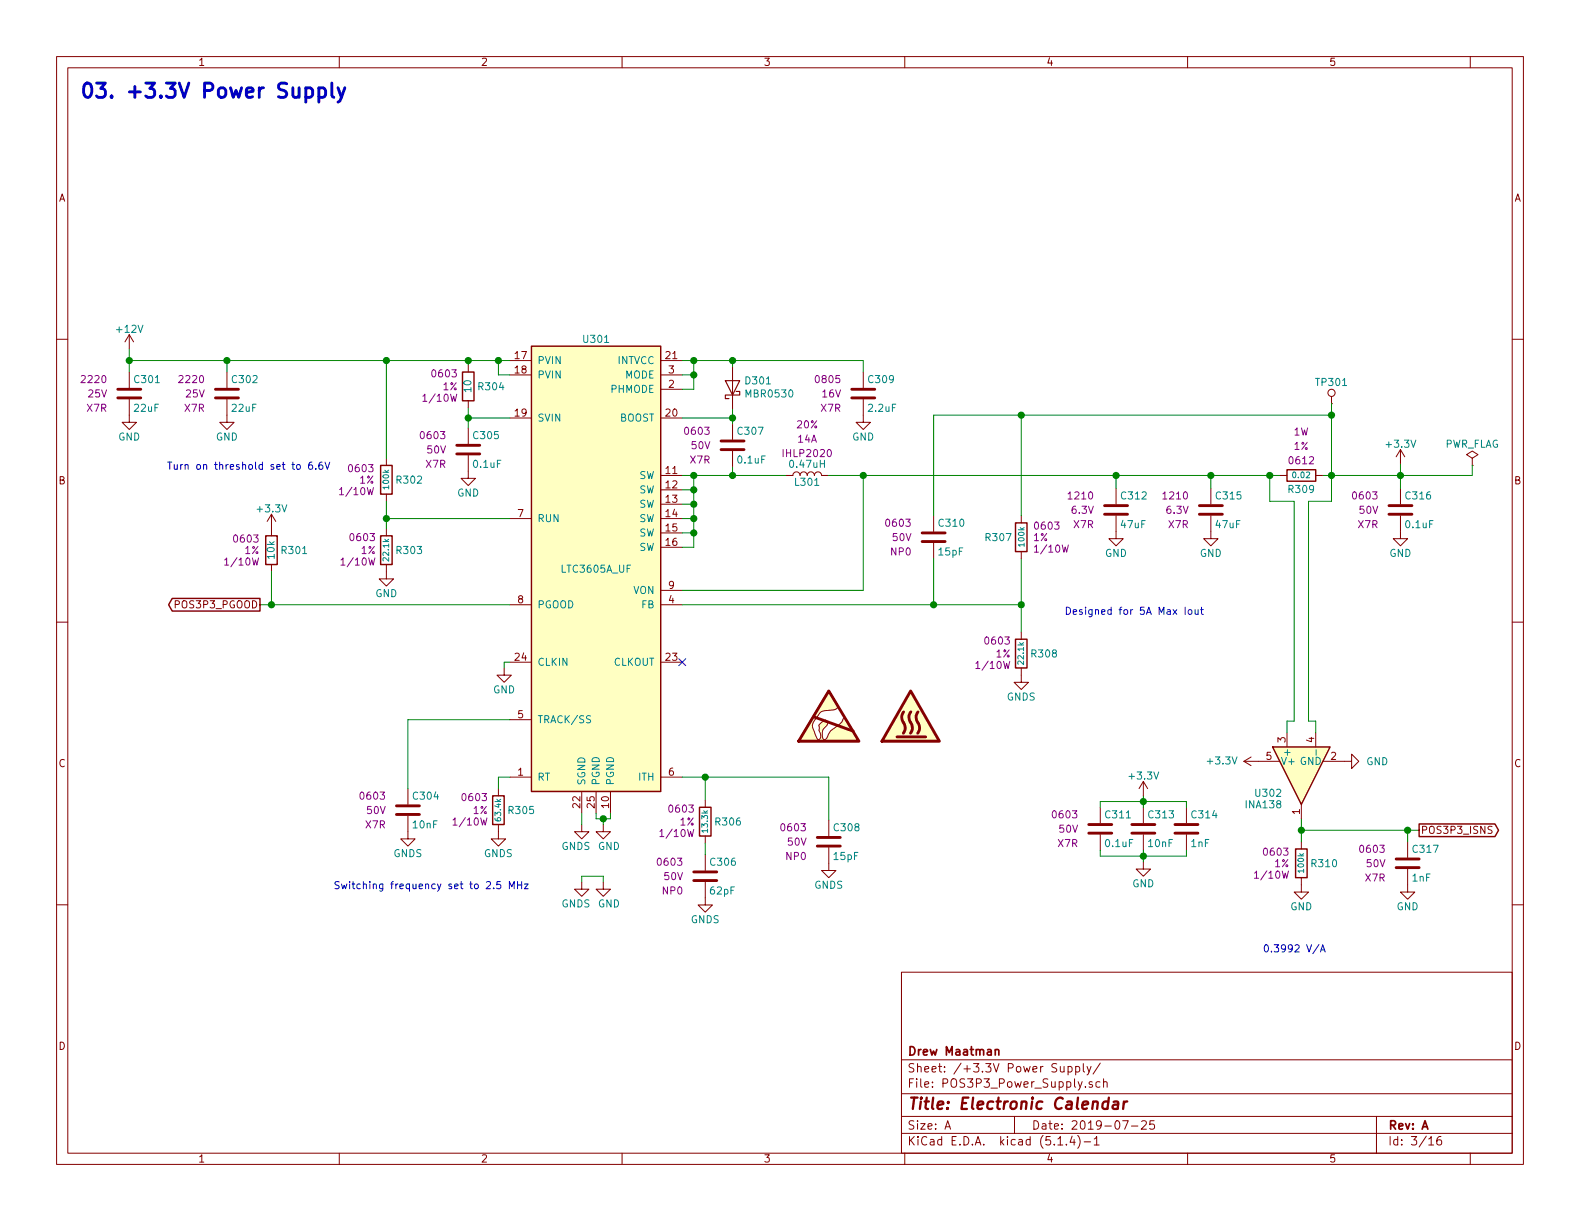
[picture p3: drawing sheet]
<svg xmlns="http://www.w3.org/2000/svg" width="279mm" height="216mm" viewBox="0 0 279 216" stroke-linecap="round" stroke-linejoin="round" font-family="sans-serif">
<g fill="none" stroke="#840000" stroke-width=".18">
<path d="M10 10h259.4v195.9h-259.4zM12 12h255.4v191.9h-255.4zM60 10v2M110 10v2M160 10v2M210 10v2M260 10v2M10 60h2M22.9 59.2l-.8 1.3M22.9 59.2v2.5M22.9 59.2l.7 1.3M267.4 60h2"/>
<path d="M22.9 70.6v4.1h1.2l-1.2 1.2-1.3-1.2h1.3M22.9 65.8v2.8M40.1 70.6v4.1h1.3l-1.3 1.2-1.2-1.2h1.2M40.1 65.8v2.8M82.8 64.5v1.3M82.8 70.9v1.2M82.8 75.7v2.8M90.2 63.8h3.8M90.2 66.3h3.8M90.2 73.9h3.8M116.8 63.8h3.8M116.8 66.3h3.8"/>
<path d="M116.8 73.9h3.8M116.8 68.8h3.8M129.5 64.8v7.6M129.5 74.9v2.8M129.5 79.8v2.8M152.7 70.6v4.1h1.2l-1.2 1.2-1.3-1.2h1.3M152.7 65.8v2.8M235.5 71.4h.1M235.5 70.1v1.3M247.6 79.5l-.7 1.3M247.6 79.5v2.5M247.6 79.5l.8 1.3"/>
<path d="M48 90.9v3.8M48 99.8v1.3M48 90.9l-.8 1.3M48 90.9l.8 1.3M68.3 99.8v2.6h1.3l-1.3 1.2-1.2-1.2h1.2M68.3 81v1.3M68.3 87.4v1.2M68.3 93.5v1.2M82.8 80.5v4.1h1.3l-1.3 1.3-1.3-1.3h1.3M90.2 91.7h3.8M116.8 84.1h3.8M116.8 86.6h3.8"/>
<path d="M116.8 89.2h3.8M116.8 91.7h3.8M116.8 94.2h3.8M116.8 96.8h3.8M138.9 84.1h1.3a.63 .63 0 0 1 .6-.7 .63 .63 0 0 1 .7 .7 .63 .63 0 0 1 .6-.7 .63 .63 0 0 1 .6 .7 .63 .63 0 0 1 .7-.7 .63 .63 0 0 1 .6 .7 .63 .63 0 0 1 .7-.7 .63 .63 0 0 1 .6 .7h1.3M165.1 91.2v2.8M165.1 96v2.8M180.6 91.2v1.3M180.6 97.5v1.3M197.4 91.2v4.1h1.2l-1.2 1.2-1.3-1.2h1.3M197.4 86.4v2.8M214.1 91.2v4.1h1.3l-1.3 1.2-1.2-1.2h1.2"/>
<path d="M214.1 86.4v2.8M226.3 84.1h1.3M232.7 84.1h1.2M247.6 91.2v4.1h1.3l-1.3 1.2-1.2-1.2h1.2M247.6 86.4v2.8M260.3 81l1.1-.6-1.1-.6-1 .6 1 .6v1.3M260.3 82.3h.1M10 110h2M89.2 118.1v1.3h1.2l-1.2 1.3-1.3-1.3h1.3M90.2 117.1h3.8M90.2 106.9h3.8M116.8 117.1h3.8"/>
<path d="M116.8 106.9h3.8M116.8 104.4h3.8M180.6 118.1v2.6h1.3l-1.3 1.2-1.3-1.2h1.3M180.6 111.8v1.2M267.4 110h2M72.1 139.4v2.8M88.1 139.4v1.3M90.2 137.4h3.8M90.2 127.3h3.8M102.9 140v3.8M105.4 140v3.8M107.9 140v3.8"/>
<path d="M116.8 137.4h3.8M146.5 122.1l1.8 2.9-.7 .5-1.4 .1a1.5 1.5 0 0 0-1.6 1l-.2 .3a1.84 1.84 0 0 0-.4 2.6l.1 .3a1.05 1.05 0 0 0 .7 1 .98 .98 0 0 0 .1-1.6v-.3a.98 .98 0 0 1 .6-1.3 .48 .48 0 0 1 .6-.2 .48 .48 0 0 1 .3 .6l-.1 .2a1.94 1.94 0 0 0-.8 2.5l.2 .1 .3-.1a5.8 5.8 0 0 1 2.5-2.7l.4-.4a.75 .75 0 0 1 .6-.7l2.4 4.2h-10.8zM202.2 138.2l-.8 1.2M202.2 138.2v2.5M202.2 138.2l.7 1.2M220 134.6l1.2 .8M220 134.6h6.3M221.2 133.9l-1.2 .7M227.6 129.5v2.6M232.7 129.5v2.6M233.9 134.6h5.1v1.3l1.3-1.3-1.3-1.2v1.2M10 160h2"/>
<path d="M72.1 144.3v4h1.3l-1.3 1.3-1.2-1.3h1.2M88.1 145.8v2.5h1.3l-1.3 1.3-1.2-1.3h1.2M102.9 156v1.2h1.2l-1.2 1.3-1.3-1.3h1.3M102.9 145.8v1.3h1.2l-1.2 1.2-1.3-1.2h1.3M106.7 156v1.2h1.2l-1.2 1.3-1.3-1.3h1.3M106.7 145.8v1.3h1.2l-1.2 1.2-1.3-1.2h1.3M124.7 156v4h1.3l-1.3 1.3-1.3-1.3h1.3M124.7 141.5v1.2M124.7 147.8v1.3M124.7 151.1v2.8M146.6 149.9v4h1.2l-1.2 1.3-1.3-1.3h1.3M146.6 145v2.8"/>
<path d="M194.6 142.7v2.8M194.6 147.6v2.8M202.2 152.4v1.3h1.3l-1.3 1.2-1.3-1.2h1.3M202.2 142.7v2.8M202.2 147.6v2.8M209.8 142.7v2.8M209.8 147.6v2.8M230.1 155.2v2.5h1.3l-1.3 1.3-1.2-1.3h1.2M230.1 142.2v2.6M230.1 148.8v1.3M248.9 153.7v4h1.3l-1.3 1.3-1.3-1.3h1.3M248.9 148.8v2.8"/>
<path d="M263.9 146.2l-.5-.1-.2 .1-.1 .3 .1 .2 .5 .1 .2 .3-.3 .3-.5-.1M267.4 160h2M159.4 171.9h108v32h-108zM159.4 197.4h108M159.4 193.4h108M159.4 187.4h108M167.1 199.7l.5-1.5 .5 1.5M167.2 199.2h.8M179.4 197.4v3M187.5 188.6v.8a.39 .39 0 0 0 .7 0M188.2 188.6v1M188.9 188.6h.4l.3 .2-.1 .6-.2 .2-.4-.1"/>
<path d="M188.9 188.6v1.5M190.2 188.6h.5l.2 .2-.1 .7h-.6M190.2 188.6v1.5M191.6 188.1v1.3l.2 .2M192.2 188.6l.4 1M192.9 188.6l-.5 1.3-.2 .2M193.1 191.3h-.3l-.2 .2 .1 .2 .4 .1v.4h-.5M194.5 191.3h-.4l-.3 .2 .1 .6 .2 .2 .4-.1M194.6 188l-1.3 1.9M195.1 191.4l.3-.1h.3l.1 1M195.1 190.8v1.5M198.5 198.2h1l-.6 1.5"/>
<path d="M200.1 199.1h1.1M201.9 198.3l.2-.1h.3l.3 .1v.3v.2l-.9 .9h.9M204.1 198.2h-.7l-.1 .7 .2-.1h.5l.2 .2-.1 .5-.2 .2-.6-.2M243.4 197.4v6.5M60 203.9v2M110 203.9v2M159.4 200.4h108M160 203.9v2M187.1 202.5h.8M188.6 202.3v.2M189.6 200.9l-.4 1.1h.9M189.9 201.5v1"/>
<path d="M190.6 200.8a1.71 1.71 0 0 1 0 2.2M191.7 201.9h1.2M193.5 201.4l.4-.4v1.5M193.5 202.5h.9M210 203.9v2M252.7 201.4l.4-.4v1.5M252.7 202.5h.8M254.8 201a.62 .62 0 0 0-.7 .6l.1 .7 .2 .2 .5-.2v-.5l-.1-.2-.4-.1-.3 .3M260 203.9v2"/>
<circle cx="235.5" cy="69.5" r=".63"/>
</g>
<path d="M196 194.8a.68 .68 0 0 0-1 .3v.8l.2 .2 .6-.1M196.1 194.1l-.3 2M196.9 194.8h.8l-.1 1.3M197.7 195.2l-.6 .1a.4 .4 0 0 0-.4 .4 .4 .4 0 0 0 .3 .4l.7-.1M198.8 194.8l-.2 1.3M199.3 194.8a.5 .5 0 0 0-.6 .3" fill="none" stroke="#840000" stroke-width=".41"/>
<path d="M176 185.7l.2-.1h.4v1M176 185.6v1" fill="none" stroke="#840000" stroke-width=".3"/>
<g fill="none" stroke="#840000" stroke-width=".25">
<path d="M81.8 65.8h2v5.1h-2zM94 61.2h22.8v78.8h-22.8zM47 94.7h2v5.1h-2zM67.3 94.7h2v5.1h-2zM67.3 82.3h2v5.1h-2zM179.6 92.5h2v5h-2zM227.6 83.1h5.1v2h-5.1zM30.5 105.8h15.5v2.3h-15.5l-.7-1.2zM179.6 113h2v5.1h-2zM225 132.1h10.2l-5.1 10.1zM87.1 140.7h2.1v5.1h-2.1zM123.7 142.7h2v5.1h-2z"/>
<path d="M229.1 150.1h2v5.1h-2zM251 145.7h13.4l.6 1.1-.6 1.1h-13.4z"/>
</g>
<g fill="none" stroke="#840000" stroke-width=".51">
<path d="M20.8 70.4h4.1M20.8 68.8h4.1M38.1 70.4h4.1M38.1 68.8h4.1M80.8 78.7h4M127.5 79.5h4.1M127.5 78h4.1M150.6 70.4h4.1M150.6 68.8h4.1M80.8 80.3h4M163.1 95.8h4M163.1 94.2h4"/>
<path d="M195.3 90.9h4.1M195.3 89.4h4.1M212.1 90.9h4.1M212.1 89.4h4.1M245.6 90.9h4.1M245.6 89.4h4.1M143.9 126.7l7 2.6M146.6 122.2l5.3 8.9h-10.7zM158.6 130.3h5.1M159.8 125.9a1.91 1.91 0 0 0 .2 2.3l.1 .7-.4 .7M161 122.2l5.1 8.9h-10.1zM161.1 125.9a1.91 1.91 0 0 0 .2 2.3v.7l-.3 .7"/>
<path d="M162.3 125.9a1.91 1.91 0 0 0 .2 2.3l.1 .7-.3 .7M70.1 144h4.1M70.1 142.5h4.1M122.7 155.7h4M122.7 154.2h4M144.5 149.6h4.1M144.5 148.1h4.1M192.5 147.3h4.1M192.5 145.8h4.1M200.2 147.3h4M200.2 145.8h4M207.8 147.3h4"/>
<path d="M207.8 145.8h4M246.9 153.4h4.1M246.9 151.9h4.1"/>
</g>
<g fill="#ffffc2" stroke="#ffffc2" stroke-width=".18">
<path d="M94 61.2h22.8v78.8h-22.8z"/>
<path d="M161 122.2l5.1 8.9h-10.1z"/>
<path d="M225 132.1h10.2l-5.1 10.1z"/>
<path d="M146.5 122.1l1.8 2.9-.7 .5-1.4 .1a1.5 1.5 0 0 0-1.6 1l-.2 .3a1.84 1.84 0 0 0-.4 2.6l.1 .3a1.05 1.05 0 0 0 .7 1 .98 .98 0 0 0 .1-1.6v-.3a.98 .98 0 0 1 .6-1.3 .48 .48 0 0 1 .6-.2 .48 .48 0 0 1 .3 .6l-.1 .2a1.94 1.94 0 0 0-.8 2.5l.2 .1 .3-.1a5.8 5.8 0 0 1 2.5-2.7l.4-.4a.75 .75 0 0 1 .6-.7l2.4 4.2h-10.8z"/>
</g>
<path d="M104.4 126.6l-.4-.1-.2 .2v.3l.5 .3 .1 .3-.2 .2h-.5M232.7 132.6v1" fill="none" stroke="#008484" stroke-width=".18"/>
<path d="M128.3 67.3h2.5l-1.3 2.6zM130.2 69.2h.6v.7h-2.5v.6h.6" fill="none" stroke="#840000" stroke-width=".2"/>
<g fill="none" stroke="#008400" stroke-width=".18">
<path d="M22.9 63.8h67.3M22.9 61.7v4.1M40.1 63.8v2M68.3 63.8v17.2M82.8 73.9h7.4M82.8 63.8v.7M82.8 72.1v3.6M88.1 63.8v2.5h2.1M120.6 63.8h32.1v2M120.6 73.9h8.9M120.6 66.3h2.1M122.7 63.8v5h-2.1"/>
<path d="M129.5 63.8v1M129.5 72.4v2.5M180.6 73.4v17.8M235.5 71.4v17.2h-4.1v38.9h1.3v2M235.5 73.4h-70.4v17.8M68.3 91.7h21.9M68.3 88.6v4.9M120.6 86.6h2.1M120.6 84.1h18.3M120.6 89.2h2.1M120.6 91.7h2.1M120.6 94.2h2.1"/>
<path d="M122.7 84.1v12.7h-2.1M129.5 82.6v1.5M146.6 84.1h79.7M152.7 84.1v20.3h-32.1M165.1 98.8v8.1M180.6 98.8v13M197.4 84.1v2.3M214.1 84.1v2.3M224.5 84.1v4.5h4.4v38.9h-1.3v2M247.6 82v4.4M260.3 82.3v1.8h-26.4M46 106.9h44.2"/>
<path d="M48 101.1v5.8M90.2 117.1h-1v1M120.6 106.9h60M90.2 137.4h-2.1v2M90.2 127.3h-18.1v12.1M120.6 137.4h26v7.6M124.7 137.4v4.1M102.9 143.8v2M102.9 156v-1.1h3.8v1.1M105.4 143.8v1h2.5v-1M106.7 144.8v1M124.7 149.1v2"/>
<path d="M194.6 142.7v-1h15.2v1M194.6 150.4v1h15.2v-1M202.2 140.7v2M202.2 150.4v2M230.1 144.8v4M230.1 146.8h20.9M248.9 146.8v2"/>
</g>
<g fill="none" stroke="#0000c2" stroke-width=".18">
<path d="M52.5 82.3l.2-.2 .4 .2v.5l-.1 .1-.3 .1-.2-.1zM55.2 81.7l-.4 .1a.81 .81 0 0 0 0 1.2l.4-.1 .1-.5-.3-.2h-.2l-.2 .2M55.8 82.9v.1M57 81.7l-.4 .1a.87 .87 0 0 0 0 1.2l.4-.1v-.6l-.4-.1-.2 .2M57.5 81.7l.4 1.3 .4-1.3M209.6 107.4v1.2M210.2 107.9l.2-.1 .3 .1 .1 .5-.2 .2h-.2l-.2-.1zM211.3 107.8l.1 .8h.3l.2-.1M211.9 107.8v.8M212.3 107.8h.5M212.5 107.4v1.1l.3 .1M87.3 157v.1"/>
<path d="M88.5 155.9h-.6l-.1 .6 .5-.1 .3 .2v.3l-.3 .2-.5-.1M90.1 157.1v-1.2l.4 .9 .4-.9v1.2M91.5 155.9v1.2M91.5 156.5h.8M92.3 155.9v1.2M92.7 156.3h.7l-.7 .8h.7M233.2 167l-1 1.6M233.5 168.3l.4-1.2 .4 1.2M233.6 168h.6"/>
</g>
<path d="M54.1 15.6l.7-.1 .5 .5v.7l-.3 .4-.2 .1-.7-.1M56.4 15.6l.7-.1 .3 .1 .2 .4v.7l-.2 .4-.3 .1-.7-.1M56.4 15.5v2.6M58.7 14.7v2.1l.3 .4M59.8 15.5l.6 1.7M61 15.5l-.9 2.3-.3 .3" fill="none" stroke="#0000c2" stroke-width=".51"/>
<g fill="#008400" stroke="#008400" stroke-width=".25">
<circle cx="122.7" cy="63.8" r=".51"/>
<circle cx="165.1" cy="106.9" r=".51"/>
<circle cx="106.7" cy="144.8" r=".51"/>
<circle cx="82.8" cy="73.9" r=".51"/>
<circle cx="180.6" cy="106.9" r=".51"/>
<circle cx="202.2" cy="151.4" r=".51"/>
<circle cx="129.5" cy="84.1" r=".51"/>
<circle cx="122.7" cy="91.7" r=".51"/>
<circle cx="180.6" cy="73.4" r=".51"/>
<circle cx="122.7" cy="86.6" r=".51"/>
<circle cx="122.7" cy="89.2" r=".51"/>
<circle cx="122.7" cy="94.2" r=".51"/>
<circle cx="235.5" cy="73.4" r=".51"/>
<circle cx="129.5" cy="63.8" r=".51"/>
<circle cx="152.7" cy="84.1" r=".51"/>
<circle cx="248.9" cy="146.8" r=".51"/>
<circle cx="122.7" cy="66.3" r=".51"/>
<circle cx="48" cy="106.9" r=".51"/>
<circle cx="247.7" cy="84.1" r=".51"/>
<circle cx="124.7" cy="137.4" r=".51"/>
<circle cx="22.9" cy="63.8" r=".51"/>
<circle cx="230.1" cy="146.8" r=".51"/>
<circle cx="40.1" cy="63.8" r=".51"/>
<circle cx="224.5" cy="84.1" r=".51"/>
<circle cx="88.1" cy="63.8" r=".51"/>
<circle cx="122.7" cy="84.1" r=".51"/>
<circle cx="235.5" cy="84.1" r=".51"/>
<circle cx="68.3" cy="63.8" r=".51"/>
<circle cx="82.8" cy="63.8" r=".51"/>
<circle cx="129.5" cy="73.9" r=".51"/>
<circle cx="68.3" cy="91.7" r=".51"/>
<circle cx="202.2" cy="141.7" r=".51"/>
<circle cx="197.4" cy="84.1" r=".51"/>
<circle cx="214.1" cy="84.1" r=".51"/>
</g>
<path d="M120 116.5l1.3 1.2M121.3 116.5l-1.3 1.2" fill="none" stroke="#000084" stroke-width=".18"/>
<text font-size="3.5" fill="#0000c2" x="14" y="17.3">03. +3.3V Power Supply</text>
<text font-size="2.8" fill="#840000" x="160.4" y="196.2">Title: Electronic Calendar</text>
<g font-size="2.1" fill="#840000">
<text x="160.4" y="189.6">Sheet: /+3.3V Power Supply/</text>
<text x="160.4" y="186.6">Drew Maatman</text>
<text x="160.4" y="192.3">File: POS3P3_Power_Supply.sch</text>
<text x="160.4" y="202.5">KiCad E.D.A. kicad (5.1.4)-1</text>
<text x="160.4" y="199.7">Size: A</text>
<text x="182.4" y="199.7">Date: 2019-07-25</text>
<text x="245.4" y="199.7">Rev: A</text>
<text x="245.4" y="202.5">Id: 3/16</text>
</g>
<g font-size="1.8" fill="#840000">
<text x="35" y="11.6">1</text>
<text x="85" y="11.6">2</text>
<text x="135" y="11.6">3</text>
<text x="185" y="11.6">4</text>
<text x="235" y="11.6">5</text>
<text x="10.4" y="35.6">A</text>
<text x="267.8" y="35.6">A</text>
<text x="91.1" y="63.5">17</text>
<text x="117.8" y="63.5">21</text>
<text x="91.1" y="66">18</text>
<text x="118.3" y="68.6">2</text>
<text x="118.3" y="66">3</text>
<text x="91.1" y="73.7">19</text>
<text x="117.8" y="73.7">20</text>
<text x="117.8" y="83.8">11</text>
<text x="10.4" y="85.6">B</text>
<text x="117.8" y="86.4">12</text>
<text x="117.8" y="88.9">13</text>
<text x="267.8" y="85.6">B</text>
<text x="91.6" y="91.4">7</text>
<text x="117.8" y="91.4">14</text>
<text x="117.8" y="94">15</text>
<text x="117.8" y="96.5">16</text>
<text x="31.3" y="107.6">POS3P3_PGOOD</text>
<text x="91.6" y="106.7">8</text>
<text x="118.3" y="106.7">4</text>
<text x="118.3" y="104.1">9</text>
<text x="91.1" y="116.8">24</text>
<text x="117.8" y="116.8">23</text>
<text x="91.6" y="127">5</text>
<text x="227.3" y="131.3" transform="rotate(-90 227.3 131.3)">3</text>
<text x="232.4" y="131.3" transform="rotate(-90 232.4 131.3)">4</text>
<text x="10.4" y="135.6">C</text>
<text x="91.6" y="137.2">1</text>
<text x="118.3" y="137.2">6</text>
<text x="223.9" y="134.4">5</text>
<text x="235.4" y="134.4">2</text>
<text x="267.8" y="135.6">C</text>
<text x="102.6" y="142.8" transform="rotate(-90 102.6 142.8)">22</text>
<text x="105.2" y="142.8" transform="rotate(-90 105.2 142.8)">25</text>
<text x="107.7" y="142.8" transform="rotate(-90 107.7 142.8)">10</text>
<text x="229.9" y="144" transform="rotate(-90 229.9 144)">1</text>
<text x="251.2" y="147.4">POS3P3_ISNS</text>
<text x="10.4" y="185.6">D</text>
<text x="267.8" y="185.6">D</text>
<text x="35" y="205.5">1</text>
<text x="85" y="205.5">2</text>
<text x="135" y="205.5">3</text>
<text x="185" y="205.5">4</text>
<text x="235" y="205.5">5</text>
</g>
<g font-size="1.8" fill="#008484">
<text x="20.8" y="58.9">+12V</text>
<text x="95" y="64.4">PVIN</text>
<text x="103.3" y="60.6">U301</text>
<text x="109.2" y="64.4">INTVCC</text>
<text x="23.9" y="67.7">C301</text>
<text x="41.2" y="67.7">C302</text>
<text x="83.4" y="69.3" transform="rotate(-90 83.4 69.3)">10</text>
<text x="84.7" y="69">R304</text>
<text x="95" y="66.9">PVIN</text>
<text x="108.1" y="69.5">PHMODE</text>
<text x="110.5" y="66.9">MODE</text>
<text x="132" y="68">D301</text>
<text x="132.1" y="70.3">MBR0530</text>
<text x="153.7" y="67.7">C309</text>
<text x="232.9" y="68.2">TP301</text>
<text x="20.9" y="77.9">GND</text>
<text x="23.8" y="72.8">22uF</text>
<text x="38.2" y="77.9">GND</text>
<text x="41.1" y="72.8">22uF</text>
<text x="83.8" y="77.6">C305</text>
<text x="95" y="74.5">SVIN</text>
<text x="109.5" y="74.5">BOOST</text>
<text x="130.6" y="76.9">C307</text>
<text x="150.7" y="77.9">GND</text>
<text x="153.7" y="72.8">2.2uF</text>
<text x="83.8" y="82.7">0.1uF</text>
<text x="130.6" y="82">0.1uF</text>
<text x="139.9" y="82.7">0.47uH</text>
<text x="245.3" y="79.2">+3.3V</text>
<text x="255.4" y="79.2">PWR_FLAG</text>
<text x="70.3" y="85.5">R302</text>
<text x="80.8" y="87.8">GND</text>
<text x="113" y="84.7">SW</text>
<text x="113" y="87.2">SW</text>
<text x="113" y="89.8">SW</text>
<text x="140.7" y="85.9">L301</text>
<text x="198.4" y="88.3">C312</text>
<text x="215.2" y="88.3">C315</text>
<text x="228" y="87.2">R309</text>
<text x="248.7" y="88.3">C316</text>
<text x="45.7" y="90.6">+3.3V</text>
<text x="95" y="92.3">RUN</text>
<text x="113" y="92.3">SW</text>
<text x="113" y="94.9">SW</text>
<text x="166.1" y="93.1">C310</text>
<text x="174.4" y="95.7">R307</text>
<text x="198.3" y="93.4">47uF</text>
<text x="215.1" y="93.4">47uF</text>
<text x="248.7" y="93.4">0.1uF</text>
<text x="48.6" y="98.8" transform="rotate(-90 48.6 98.8)">10k</text>
<text x="49.9" y="98">R301</text>
<text x="70.3" y="98">R303</text>
<text x="99.4" y="101.3">LTC3605A_UF</text>
<text x="113" y="97.4">SW</text>
<text x="166.1" y="98.2">15pF</text>
<text x="195.4" y="98.5">GND</text>
<text x="212.2" y="98.5">GND</text>
<text x="245.7" y="98.5">GND</text>
<text x="66.4" y="105.6">GND</text>
<text x="95" y="107.6">PGOOD</text>
<text x="112" y="105">VON</text>
<text x="113.5" y="107.6">FB</text>
<text x="95" y="117.7">CLKIN</text>
<text x="108.5" y="117.7">CLKOUT</text>
<text x="182.5" y="116.3">R308</text>
<text x="87.2" y="122.6">GND</text>
<text x="178.1" y="123.9">GNDS</text>
<text x="95" y="127.9">TRACK/SS</text>
<text x="199.8" y="137.8">+3.3V</text>
<text x="213.7" y="135.2">+3.3V</text>
<text x="226.4" y="135.3">V+ GND</text>
<text x="228.2" y="133.2" transform="rotate(-90 228.2 133.2)">+</text>
<text x="241.6" y="135.3">GND</text>
<text x="73.2" y="141.4">C304</text>
<text x="90.1" y="143.9">R305</text>
<text x="95" y="138">RT</text>
<text x="103.5" y="138.9" transform="rotate(-90 103.5 138.9)">SGND</text>
<text x="106" y="138.9" transform="rotate(-90 106 138.9)">PGND</text>
<text x="108.6" y="138.9" transform="rotate(-90 108.6 138.9)">PGND</text>
<text x="113" y="138">ITH</text>
<text x="220.4" y="142.9">INA138</text>
<text x="222.1" y="140.9">U302</text>
<text x="73.1" y="146.5">10nF</text>
<text x="126.6" y="146">R306</text>
<text x="147.6" y="147">C308</text>
<text x="195.6" y="149.8">0.1uF</text>
<text x="195.6" y="144.7">C311</text>
<text x="203.1" y="149.8">10nF</text>
<text x="203.2" y="144.7">C313</text>
<text x="210.7" y="149.8">1nF</text>
<text x="210.8" y="144.7">C314</text>
<text x="69.6" y="151.6">GNDS</text>
<text x="85.6" y="151.6">GNDS</text>
<text x="99.3" y="150.3">GNDS</text>
<text x="105.7" y="150.3">GND</text>
<text x="125.8" y="153.1">C306</text>
<text x="147.5" y="152.1">15pF</text>
<text x="232.1" y="153.3">R310</text>
<text x="249.8" y="155.9">1nF</text>
<text x="250" y="150.8">C317</text>
<text x="99.3" y="160.5">GNDS</text>
<text x="105.7" y="160.5">GND</text>
<text x="125.7" y="158.2">62pF</text>
<text x="144" y="157.1">GNDS</text>
<text x="200.2" y="156.9">GND</text>
<text x="228.2" y="161">GND</text>
<text x="247" y="161">GND</text>
<text x="122.2" y="163.2">GNDS</text>
</g>
<g font-size="1.8" fill="#840084">
<text x="14.6" y="67.7">2220</text>
<text x="15.6" y="70.3">25V</text>
<text x="31.9" y="67.7">2220</text>
<text x="32.9" y="70.3">25V</text>
<text x="75.2" y="71">1/10W</text>
<text x="76.6" y="66.7">0603</text>
<text x="78.3" y="69">1%</text>
<text x="144.4" y="67.7">0805</text>
<text x="145.4" y="70.3">16V</text>
<text x="15.4" y="72.8">X7R</text>
<text x="32.7" y="72.8">X7R</text>
<text x="74.5" y="77.6">0603</text>
<text x="121.3" y="76.9">0603</text>
<text x="141" y="75.7">20%</text>
<text x="145.2" y="72.8">X7R</text>
<text x="228.8" y="77">1W</text>
<text x="61.8" y="83.5">0603</text>
<text x="75.4" y="82.7">X7R</text>
<text x="75.6" y="80.2">50V</text>
<text x="122.1" y="82">X7R</text>
<text x="122.3" y="79.4">50V</text>
<text x="138.7" y="80.8">IHLP2020</text>
<text x="141.1" y="78.3">14A</text>
<text x="228.2" y="82.1">0612</text>
<text x="228.8" y="79.6">1%</text>
<text x="60.5" y="87.6">1/10W</text>
<text x="63.6" y="85.5">1%</text>
<text x="189.1" y="88.3">1210</text>
<text x="205.9" y="88.3">1210</text>
<text x="239.4" y="88.3">0603</text>
<text x="41.5" y="95.9">0603</text>
<text x="62.1" y="95.7">0603</text>
<text x="156.8" y="93.1">0603</text>
<text x="157.9" y="95.7">50V</text>
<text x="182.8" y="95.7">1%</text>
<text x="183.2" y="93.6">0603</text>
<text x="189.6" y="90.9">6.3V</text>
<text x="189.9" y="93.4">X7R</text>
<text x="206.4" y="90.9">6.3V</text>
<text x="206.7" y="93.4">X7R</text>
<text x="240.2" y="93.4">X7R</text>
<text x="240.4" y="90.9">50V</text>
<text x="40.2" y="100">1/10W</text>
<text x="43.3" y="98">1%</text>
<text x="60.7" y="100">1/10W</text>
<text x="63.9" y="98">1%</text>
<text x="157.6" y="98.2">NP0</text>
<text x="183.4" y="97.7">1/10W</text>
<text x="174.4" y="114">0603</text>
<text x="173" y="118.3">1/10W</text>
<text x="176.1" y="116.3">1%</text>
<text x="63.9" y="141.4">0603</text>
<text x="64.9" y="143.9">50V</text>
<text x="81.9" y="141.7">0603</text>
<text x="83.7" y="143.9">1%</text>
<text x="118.5" y="143.7">0603</text>
<text x="64.7" y="146.5">X7R</text>
<text x="80.5" y="146">1/10W</text>
<text x="117.1" y="148">1/10W</text>
<text x="120.2" y="146">1%</text>
<text x="138.3" y="147">0603</text>
<text x="139.3" y="149.5">50V</text>
<text x="186.3" y="144.7">0603</text>
<text x="187.1" y="149.8">X7R</text>
<text x="187.4" y="147.2">50V</text>
<text x="116.5" y="153.1">0603</text>
<text x="117.5" y="155.6">50V</text>
<text x="139.1" y="152.1">NP0</text>
<text x="222.3" y="155.4">1/10W</text>
<text x="223.6" y="151.3">0603</text>
<text x="225.4" y="153.3">1%</text>
<text x="240.7" y="150.8">0603</text>
<text x="241.5" y="155.9">X7R</text>
<text x="241.7" y="153.3">50V</text>
<text x="117.2" y="158.2">NP0</text>
</g>
<g font-size="1.8" fill="#0000c2">
<text x="29.5" y="83.1">Turn on threshold set to 6.6V</text>
<text x="188.2" y="108.7">Designed for 5A Max Iout</text>
<text x="58.9" y="157.2">Switching frequency set to 2.5 MHz</text>
<text x="223.3" y="168.4">0.3992 V/A</text>
</g>
<g font-size="1.4" fill="#008484">
<text x="68.8" y="86.4" transform="rotate(-90 68.8 86.4)">100k</text>
<text x="228.7" y="84.5">0.02</text>
<text x="68.8" y="99" transform="rotate(-90 68.8 99)">22.1k</text>
<text x="181.2" y="96.5" transform="rotate(-90 181.2 96.5)">100k</text>
<text x="181.1" y="117.3" transform="rotate(-90 181.1 117.3)">22.1k</text>
<text x="88.6" y="145" transform="rotate(-90 88.6 145)">63.4k</text>
<text x="125.2" y="147" transform="rotate(-90 125.2 147)">13.3k</text>
<text x="230.6" y="154.2" transform="rotate(-90 230.6 154.2)">100k</text>
</g>
</svg>
